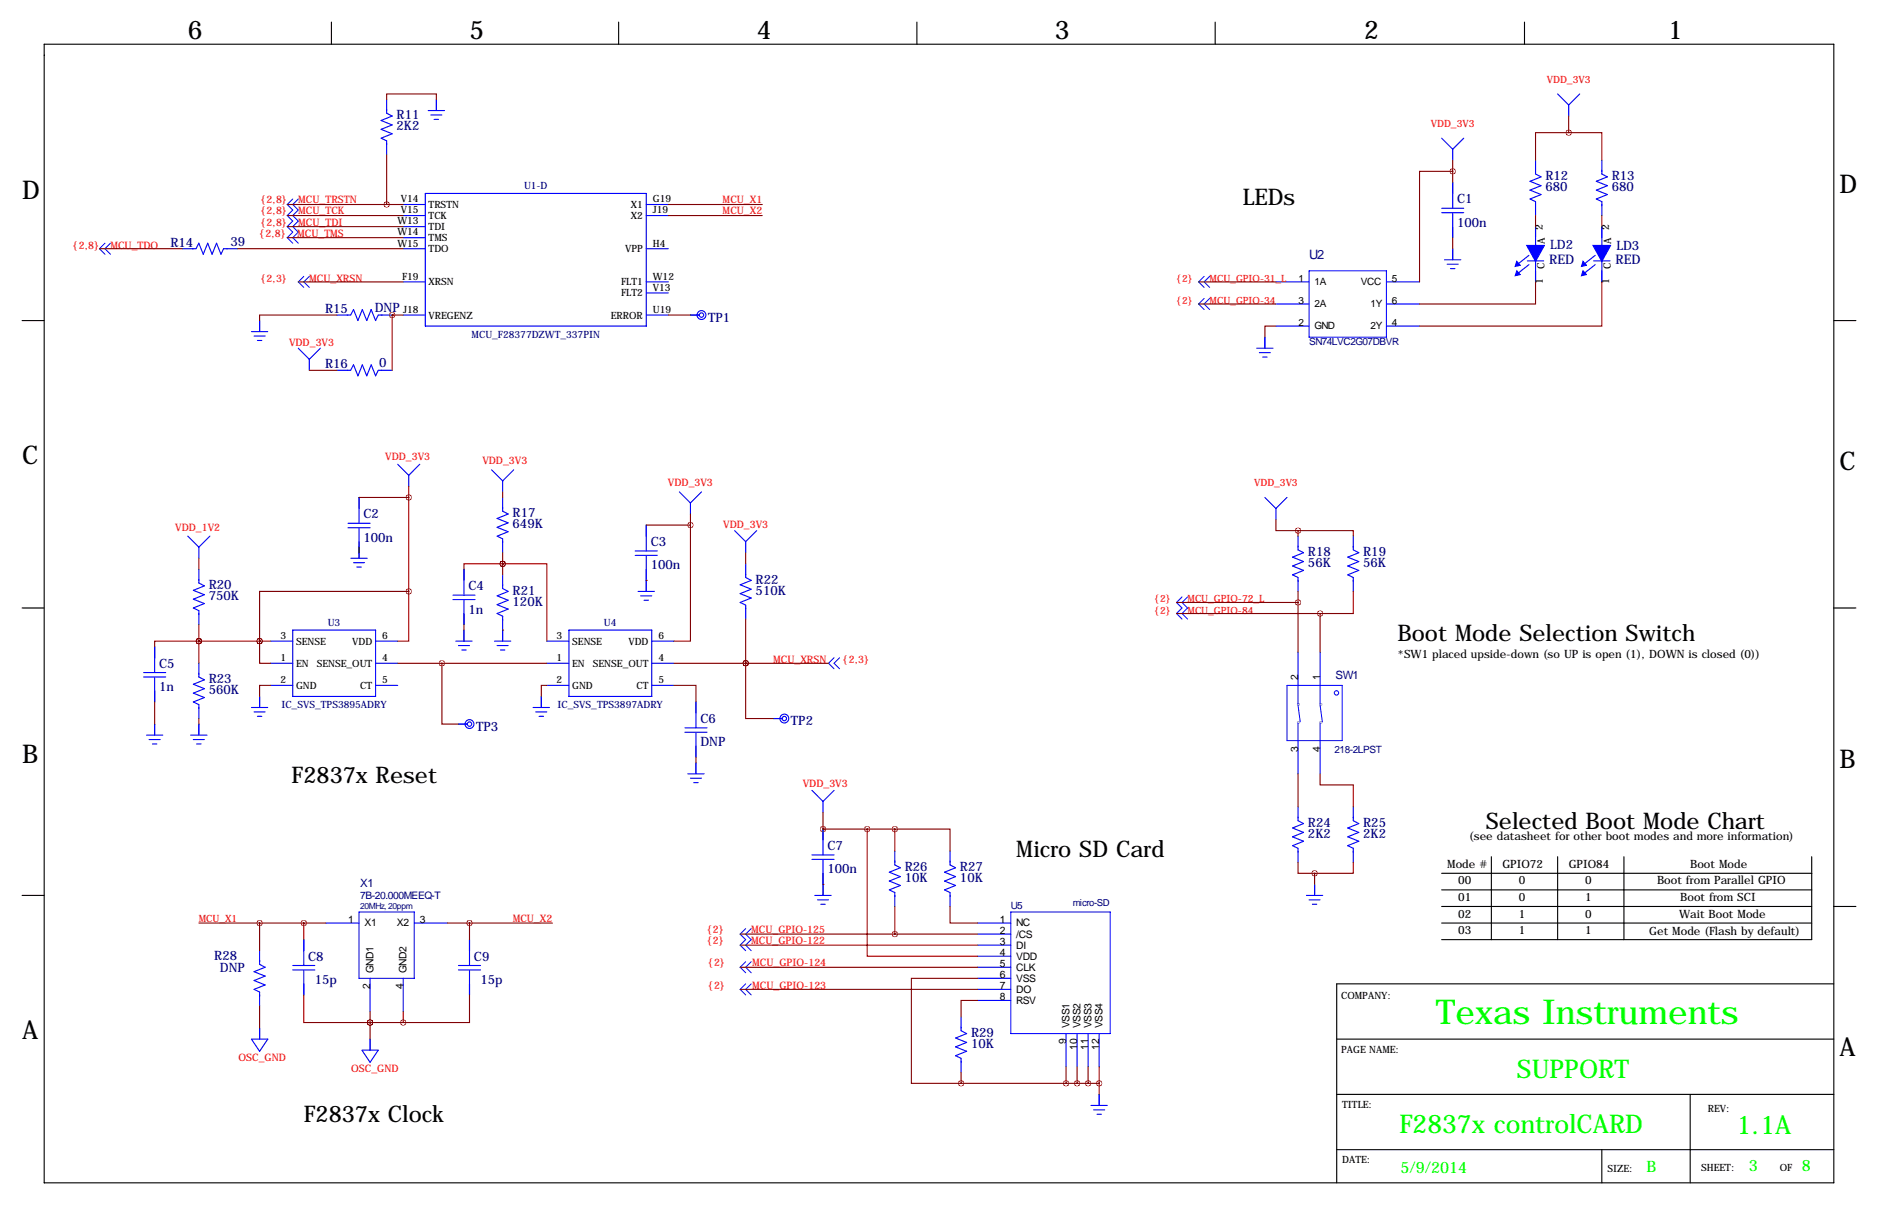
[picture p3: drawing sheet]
<svg xmlns="http://www.w3.org/2000/svg" width="432mm" height="279mm" viewBox="0 0 432 279" stroke-linecap="round" stroke-linejoin="round" font-family="sans-serif">
<g fill="none" stroke="#000" stroke-width=".25">
<path d="M10.2 10.2h411.4v261.6h-411.4zM76.2 5.1v5.1M142.2 5.1v5.1M210.8 5.1v5.1M279.4 5.1v5.1M350.5 5.1v5.1M5.1 73.7h5.1M421.6 73.7h5.1M5.1 139.7h5.1M421.6 139.7h5.1M342.9 196.8v19.1M358.1 196.8v19.1"/>
<path d="M373.4 196.8v19.1M416.6 196.8v19.1h-85.1M5.1 205.7h5.1M331.5 208.3h85.1M331.5 212.1h85.1M331.5 204.5h85.1M331.5 200.7h85.1M421.6 208.3h.1M421.6 208.3h5.1M307.3 238.8h114.3M421.6 226.1h-114.3v45.7M307.3 251.5h114.3"/>
<path d="M388.6 251.5v20.3M307.3 264.2h114.3M368.3 264.2v7.6"/>
</g>
<g fill="none" stroke="#00f" stroke-width=".23">
<path d="M100.3 22.9v2.5M24.1 55.9l-1.2 1.3 1.2 1.2M25.4 55.9l-1.3 1.3 1.3 1.2M67.3 45.7l-1.3 1.3 1.3 1.3-1.3 1.2 1.3 1.3-1.3 1.3 1.3 1.2-1.3 1.3 1.3 1.3M68.6 45.7l-1.3 1.3 1.3 1.3-1.3 1.2 1.3 1.3-1.3 1.3 1.3 1.2-1.3 1.3 1.3 1.3M334 57.2v2.5M59.7 73.7v2.5M69.8 63.5l-1.2 1.3 1.2 1.2M71.1 63.5l-1.3 1.3 1.3 1.2M276.9 63.5l-1.3 1.3 1.3 1.2M276.9 68.6l-1.3 1.2 1.3 1.3M278.1 63.5l-1.2 1.3 1.2 1.2"/>
<path d="M278.1 68.6l-1.2 1.2 1.2 1.3M290.8 77.5v2.5M301 62.2h17.8v15.3h-17.8zM82.5 125.7v2.6M148.6 133.3v2.6M271.8 137.2l-1.3 1.2 1.3 1.3-1.3 1.3 1.3 1.2M273 137.2l-1.2 1.2 1.2 1.3-1.2 1.3 1.2 1.2M106.7 144.8v2.5M115.6 144.8v2.5M191.8 151.1l-1.3 1.3 1.3 1.3M193 151.1l-1.2 1.3 1.2 1.3M295.9 157.5h12.7v12.7h-12.7z"/>
<path d="M298.4 157.5v4.3M303.5 157.5v4.3M35.6 166.4v2.5M45.7 166.4v2.5M59.7 160v2.6M124.5 160v2.6M160 175.3v2.5M298.4 166.1v4.1M298.4 162.1l.6 3.8M303.5 166.1v4.1M303.5 162.1l.5 3.8M82.5 209.5h12.7v15.3h-12.7z"/>
<path d="M171.4 213.4l-1.2 1.2 1.2 1.3-1.2 1.3 1.2 1.2M172.7 213.4l-1.3 1.2 1.3 1.3-1.3 1.3 1.3 1.2M189.2 203.2v2.5M232.4 209.5h22.9v28h-22.9zM302.3 203.2v2.5M59.7 236.2v2.6M85.1 238.8v2.5M171.4 221l-1.2 1.2 1.2 1.3M171.4 226.1l-1.2 1.2 1.2 1.3M172.7 221l-1.3 1.2 1.3 1.3M172.7 226.1l-1.3 1.2 1.3 1.3M252.7 251.5v2.5"/>
<circle cx="307.3" cy="159.2" r=".51"/>
</g>
<g fill="none" stroke="#00f" stroke-width=".25">
<path d="M88.9 22.9v3.1l1.3 .7-2.6 1 2.6 1-2.6 1 2.6 1-2.6 1.1 1.3 .6v3.2M98.5 25.4h3.7M99.1 26.4h2.5M99.8 27.4h1M100.3 22.9v2.3M331.5 31.8l2.5 2.5M334 34.3v2.5M336.5 31.8l-2.5 2.5M353.1 36.8v3.2l1.2 .6-2.5 1.1 2.5 1-2.5 1 2.5 1-2.5 1 1.3 .6v3.2M358.1 21.6l2.6 2.5M360.7 24.1v2.6M363.2 21.6l-2.5 2.5"/>
<path d="M368.3 36.8v3.2l1.3 .6-2.6 1.1 2.6 1-2.6 1 2.6 1-2.6 1 1.3 .6v3.2M41.9 57.2h3.2l.6-1.3 1 2.5 1.1-2.5 1 2.5 1-2.5 1 2.5 .6-1.2h3.2M92.7 47h5.1M92.7 49.5h5.1M92.7 52.1h5.1M92.7 54.6h5.1M92.7 57.2h5.1M97.8 44.4h50.8v30.5h-50.8zM148.6 47h5.1M148.6 49.5h5.1M148.6 57.2h5.1M331.5 47.9h5"/>
<path d="M331.5 48.9h5M332.1 59.7h3.8M334 41.9v6M334 49v5.6M334 57.2v2.3M351.2 59.9h3.7M351.5 58.7l-2.9 2.3M353.1 52.1v12.7M366.4 59.9h3.8M366.8 58.7l-2.9 2.3M368.3 52.1v12.7M57.8 76.2h3.8"/>
<path d="M58.4 77.2h2.6M59.2 78.2h1M59.7 73.7v2.3M77.5 72.4h3.1l.7-1.3 1 2.6 1-2.6 1 2.6 1-2.6 1.1 2.6 .6-1.3h3.2M92.7 64.8h5.1M92.7 72.4h5.1M148.6 64.8h5.1M148.6 72.4h5.1M148.6 67.3h5.1M158.7 72.4h2.1M290.8 77.5v2.4M293.4 74.9h7.6"/>
<path d="M293.4 64.8h7.6M293.4 69.8h7.6M318.8 74.9h7.6M318.8 64.8h7.6M318.8 69.8h7.6M332.7 60.7h2.6M333.5 61.7h1M351.5 60.8l-2.9 2.3M366.8 60.8l-2.9 2.3M68.6 80l2.5 2.5M71.1 82.5v2.6M73.7 80l-2.6 2.5"/>
<path d="M77.5 85.1h3.1l.7-1.3 1 2.6 1-2.6 1 2.6 1-2.6 1.1 2.6 .6-1.3h3.2M289 80h3.7M289.6 81h2.5M290.3 82h1M82.5 114.3v5.9M91.4 106.7l2.6 2.5M94 109.2v2.6M96.5 106.7l-2.5 2.5M113 107.9l2.6 2.6M115.6 114.3v3.1l1.2 .7-2.5 1 2.5 1-2.5 1.1 2.5 1-2.5 1 1.3 .6v3.2M115.6 110.5v2.5M118.1 107.9l-2.5 2.6"/>
<path d="M156.2 113l2.5 2.6M158.7 115.6v2.5M161.3 113l-2.6 2.6M290.8 114.3l2.6 2.5M293.4 116.8v2.6M295.9 114.3l-2.5 2.5M43.2 123.2l2.5 2.5M45.7 130.8v3.2l1.3 .6-2.6 1 2.6 1.1-2.6 1 2.6 1-2.6 1 1.3 .6v3.2M45.7 125.7v2.6M48.3 123.2l-2.6 2.5M80 120.2h5.1M80 121.3h5.1"/>
<path d="M80.7 128.3h3.7M81.3 129.3h2.5M82 130.3h1.1M82.5 121.4v6.7M104.1 136.8h5.1M104.1 137.8h5.1M106.7 130.8v6M106.7 137.9v5.6M115.6 132.1v3.1l1.2 .7-2.5 1 2.5 1-2.5 1 2.5 1.1-2.5 1 1.3 .6v5.6M146 126.6h5.1M146 127.6h5.1M146.7 135.9h3.8"/>
<path d="M147.3 136.9h2.6M148.1 137.9h1M148.6 120.7v5.9M148.6 127.8v7.9M168.9 121.9l2.5 2.6M171.4 129.5v3.2l1.3 .6-2.5 1.1 2.5 1-2.5 1 2.5 1-2.5 1 1.2 .6v3.2M171.4 124.5v2.5M174 121.9l-2.6 2.6M298.4 123.2v3.1l1.3 .7-2.5 1 2.5 1-2.5 1 2.5 1.1-2.5 1 1.2 .6v3.2M311.1 123.2v3.1l1.3 .7-2.5 1 2.5 1-2.5 1 2.5 1.1-2.5 1 1.2 .6v3.2M33 154.5h5.1M33 155.5h5.1"/>
<path d="M35.6 148.6v5.9M35.6 155.7v5.6M45.7 152.4v3.1l1.3 .7-2.6 1 2.6 1-2.6 1.1 2.6 1-2.6 1 1.3 .6v3.2M62.2 147.3h5.1M62.2 152.4h5.1M62.2 157.5h5.1M67.3 144.8h19.1v15.2h-19.1zM86.4 147.3h5M86.4 152.4h5M86.4 157.5h5M104.8 147.3h3.8M105.4 148.3h2.5"/>
<path d="M106.2 149.4h1M106.7 144.8v2.4M113.7 147.3h3.7M114.3 148.3h2.5M115.1 149.4h1M125.7 147.3h5.1M125.7 152.4h5.1M125.7 157.5h5.1M130.8 144.8h19.1v15.2h-19.1zM149.9 147.3h5M149.9 152.4h5M149.9 157.5h5"/>
<path d="M298.4 149.9v7.6M303.5 149.9v7.6M33.7 168.9h3.7M34.3 169.9h2.5M35.1 170.9h1M35.6 166.4v2.4M43.8 168.9h3.8M44.4 169.9h2.6M45.2 170.9h1M45.7 166.4v2.4M57.8 162.6h3.8M58.4 163.6h2.6"/>
<path d="M59.2 164.6h1M59.7 160v2.4M105.4 166.4h2M122.6 162.6h3.7M123.2 163.6h2.5M124 164.6h1M124.5 160v2.4M157.5 167.2h5.1M157.5 168.2h5.1M158.1 177.8h3.8M158.7 178.8h2.6M159.5 179.8h1"/>
<path d="M160 161.3v5.9M160 168.4v5.6M160 175.3v2.3M177.8 165.1h2M298.4 170.2v7.6M303.5 170.2v7.6M186.7 196.4h5.1M186.7 197.5h5.1M186.7 181.6l2.5 2.5M189.2 184.1v2.6M189.2 190.5v5.9M189.2 197.6v8"/>
<path d="M191.8 181.6l-2.6 2.5M205.7 195.6v3.1l1.3 .7-2.5 1 2.5 1-2.5 1 2.5 1.1-2.5 1 1.2 .6v3.2M218.4 195.6v3.1l1.3 .7-2.5 1 2.5 1-2.5 1 2.5 1.1-2.5 1 1.2 .6v3.2M298.4 185.4v3.2l1.3 .6-2.5 1 2.5 1.1-2.5 1 2.5 1-2.5 1 1.2 .6v3.2M311.1 185.4v3.2l1.3 .6-2.5 1 2.5 1.1-2.5 1 2.5 1-2.5 1 1.2 .6v3.2M59.7 218.4v3.2l1.3 .6-2.6 1.1 2.6 1-2.6 1 2.6 1-2.6 1 1.3 .6v3.2M69.8 215.9v5.9M74.9 212.1h7.6M95.2 212.1h7.7M107.9 215.9v5.9M187.4 205.7h3.7M188 206.8h2.5"/>
<path d="M188.7 207.8h1M224.8 212.1h7.6M224.8 214.6h7.6M224.8 217.2h7.6M224.8 219.7h7.6M300.4 205.7h3.7M301 206.8h2.5M301.8 207.8h1M302.3 203.2v2.4M57.8 238.8l1.9 2.8 1.9-2.8h-3.7M59.7 236.2v2.4M67.3 221.8h5.1"/>
<path d="M67.3 222.9h5.1M69.8 223v5.6M85.1 224.8v7.6M85.1 238.8v2.3M92.7 224.8v7.6M105.4 221.8h5.1M105.4 222.9h5.1M107.9 223v5.6M221 233.7v3.1l1.2 .7-2.5 1 2.5 1-2.5 1 2.5 1.1-2.5 1 1.3 .6v3.2M224.8 222.2h7.6M224.8 224.8h7.6M224.8 227.3h7.6"/>
<path d="M224.8 229.9h7.6M245.1 237.5v7.6M247.6 237.5v7.6M250.2 237.5v7.6M252.7 237.5v7.6M83.2 241.3l1.9 2.8 1.9-2.8h-3.7M250.9 254h3.7M251.5 255h2.5M252.2 256h1M252.7 251.5v2.3"/>
<circle cx="161.3" cy="72.4" r=".51"/>
<circle cx="161.3" cy="72.4" r="1.02"/>
<circle cx="107.9" cy="166.4" r=".51"/>
<circle cx="107.9" cy="166.4" r="1.02"/>
<circle cx="180.3" cy="165.1" r=".51"/>
<circle cx="180.3" cy="165.1" r="1.02"/>
</g>
<g fill="#00f" stroke="#00f" stroke-width=".25">
<path d="M348.7 60l.8 1-1.1 .2z"/>
<path d="M348.7 62.2l.8 .9-1.1 .2z"/>
<path d="M351 56.4h4.1l-2 3.6z"/>
<path d="M364 60l.7 1-1.1 .2z"/>
<path d="M364 62.2l.7 .9-1.1 .2z"/>
<path d="M366.3 56.4h4l-2 3.6z"/>
</g>
<g fill="none" stroke="#800000" stroke-width=".25">
<path d="M88.9 22.9v-1.3h11.4v1.3M88.9 35.6v11.4M334 39.4h-7.6v25.4M334 36.8v5.1M360.7 30.5h-7.6v6.3M360.7 30.5h7.6v6.3M360.7 26.7v3.8M22.9 57.2h19M54.6 57.2h38.1M66 47h26.7M66 49.5h26.7M66 52.1h26.7"/>
<path d="M66 54.6h26.7M153.7 47h21.6M153.7 49.5h21.6M334 54.6v2.6M353.1 49.5v2.6M368.3 49.5v2.6M68.6 64.8h24.1M77.5 72.4h-17.8v1.3M90.2 72.4h.1M90.2 72.4h2.5M90.2 72.4v12.7M153.7 72.4h5"/>
<path d="M275.6 64.8h17.8M275.6 69.8h17.8M293.4 74.9h-2.6v2.6M353.1 64.8v5h-26.7M368.3 64.8v10.1h-41.9M71.1 85.1h6.4M82.5 114.3h11.5M94 111.8v24.1M115.6 113v1.3M158.7 118.1v2.6M293.4 119.4v2.5h5M45.7 128.3v2.5"/>
<path d="M82.5 125.7v1.3M94 135.9v11.4h-2.6M94 135.9h-34.3v11.4M115.6 129.5h-8.9v1.3M115.6 129.5h.1M115.6 129.5h10.1v17.8M115.6 127v5.1M148.6 133.3h.1M148.6 120.7h10.1M158.7 120.7v26.6h-3.8M171.4 127v2.5M270.5 138.4h27.9"/>
<path d="M298.4 121.9h12.7v1.3M298.4 121.9v1.3M298.4 135.9v14M311.1 135.9v5.1h-7.6M45.7 147.3h.1M45.7 147.3h-10.1v1.3M45.7 143.5v8.9M45.7 147.3h16.5M59.7 147.3v5.1h2.5M59.7 147.3h.1M62.2 157.5h-2.5v2.5M91.4 152.4h34.3"/>
<path d="M101.6 152.4v14h3.8M106.7 143.5v1.3M115.6 144.8h.1M125.7 157.5h-1.2v2.5M154.9 157.5h5.1v3.8M154.9 152.4h35.6M171.4 152.4h.1M171.4 152.4v12.7h6.4M171.4 142.2v10.2M270.5 141h33M303.5 141v8.9M35.6 161.3v5.1"/>
<path d="M45.7 165.1v1.3M160 174v1.3M298.4 177.8v7.6M303.5 177.8v2.5h7.6v5.1M189.2 190.5h.1M189.2 186.7v3.8M189.2 190.5h16.5M199.4 190.5v29.2h25.4M205.7 190.5h12.7v5.1M205.7 190.5v5.1M298.4 198.1v2.6h3.9M311.1 198.1v2.6h-8.8"/>
<path d="M45.7 212.1h29.2M59.7 212.1v6.3M69.8 212.1v3.8M102.9 212.1h24.1M107.9 212.1v3.8M170.2 214.6h54.6M170.2 217.2h54.6M189.2 203.2h.1M205.7 208.3v6.3M218.4 208.3v3.8h6.4M302.3 200.7v2.5M59.7 231.1v5.1"/>
<path d="M69.8 228.6v6.3h15.3M85.1 234.9h.1M85.1 234.9h7.6M85.1 232.4v6.4M92.7 232.4v2.5M107.9 228.6v6.3h-15.2M170.2 222.2h54.6M170.2 227.3h54.6M224.8 229.9h-3.8v3.8M224.8 224.8h-15.3v24.1h11.5M221 248.9h31.7M221 246.4v2.5"/>
<path d="M245.1 245.1v3.8M247.6 245.1v3.8M250.2 245.1v3.8M252.7 245.1v6.4"/>
</g>
<path d="M360.6 30.5a.05 .05 0 0 0 .1 0 .05 .05 0 0 0-.1 0zM334 39.4a.05 .05 0 0 0 .1 0 .05 .05 0 0 0-.1 0zM302.2 200.7a.05 .05 0 0 0 .1 0 .05 .05 0 0 0-.1 0zM298.4 121.9a.05 .05 0 0 0 .1 0 .05 .05 0 0 0-.1 0zM59.6 212.1a.05 .05 0 0 0 .1 0 .05 .05 0 0 0-.1 0zM69.8 212.1a.05 .05 0 0 0 .1 0 .05 .05 0 0 0-.1 0zM107.9 212.1a.05 .05 0 0 0 .1 0 .05 .05 0 0 0-.1 0zM85 235a.05 .05 0 0 0 .1 0 .05 .05 0 0 0-.1 0zM252.7 248.9a.05 .05 0 0 0 .1 0 .05 .05 0 0 0-.1 0zM220.9 248.9a.05 .05 0 0 0 .1 0 .05 .05 0 0 0-.1 0zM245.1 248.9a.05 .05 0 0 0 .1 0 .05 .05 0 0 0-.1 0zM247.6 248.9a.05 .05 0 0 0 .1 0 .05 .05 0 0 0-.1 0zM250.1 248.9a.05 .05 0 0 0 .1 0 .05 .05 0 0 0-.1 0zM205.7 214.6a.05 .05 0 0 0 .1 0 .05 .05 0 0 0-.1 0zM205.7 190.5a.05 .05 0 0 0 .1 0 .05 .05 0 0 0-.1 0zM189.2 190.5a.05 .05 0 0 0 .1 0 .05 .05 0 0 0-.1 0zM199.3 190.5a.05 .05 0 0 0 .1 0 .05 .05 0 0 0-.1 0zM90.1 72.4a.05 .05 0 0 0 .1 0 .05 .05 0 0 0-.1 0zM171.4 152.4a.05 .05 0 0 0 .1 0 .05 .05 0 0 0-.1 0zM45.7 147.3a.05 .05 0 0 0 .1 0 .05 .05 0 0 0-.1 0zM45.7 147.3a.05 .05 0 0 0 .1 0 .05 .05 0 0 0-.1 0zM115.5 129.5a.05 .05 0 0 0 .1 0 .05 .05 0 0 0-.1 0zM115.5 129.5a.05 .05 0 0 0 .1 0 .05 .05 0 0 0-.1 0zM158.7 120.7a.05 .05 0 0 0 .1 0 .05 .05 0 0 0-.1 0zM298.4 138.4a.05 .05 0 0 0 .1 0 .05 .05 0 0 0-.1 0zM303.5 141a.05 .05 0 0 0 .1 0 .05 .05 0 0 0-.1 0zM171.4 152.4a.05 .05 0 0 0 .1 0 .05 .05 0 0 0-.1 0zM93.9 114.3a.05 .05 0 0 0 .1 0 .05 .05 0 0 0-.1 0zM93.9 135.9a.05 .05 0 0 0 .1 0 .05 .05 0 0 0-.1 0zM59.6 147.3a.05 .05 0 0 0 .1 0 .05 .05 0 0 0-.1 0zM59.6 147.3a.05 .05 0 0 0 .1 0 .05 .05 0 0 0-.1 0zM85 235a.05 .05 0 0 0 .1 0 .05 .05 0 0 0-.1 0zM92.7 235a.05 .05 0 0 0 .1 0 .05 .05 0 0 0-.1 0z" fill="#800000" stroke="#800000" stroke-width="1.3"/>
<text font-size="7.9" fill="#0f0" x="330.2" y="235.2">Texas Instruments</text>
<g font-size="5.9">
<text x="43.2" y="8.9">6</text>
<text x="107.9" y="8.9">5</text>
<text x="174" y="8.9">4</text>
<text x="242.6" y="8.9">3</text>
<text x="313.7" y="8.9">2</text>
<text x="383.5" y="8.9">1</text>
<text x="5.1" y="45.7">D</text>
<text x="422.9" y="44.4">D</text>
<text x="5.1" y="106.7">C</text>
<text x="422.9" y="107.9">C</text>
<text x="5.1" y="175.3">B</text>
<text x="422.9" y="176.5">B</text>
<text x="5.1" y="238.8">A</text>
<text x="422.9" y="242.6">A</text>
</g>
<g font-size="5.9" fill="#0f0">
<text x="348.8" y="247.7">SUPPORT</text>
<text x="321.7" y="260.4">F2837x controlCARD</text>
<text x="399.4" y="260.6">1.1A</text>
</g>
<g font-size="5.3">
<text x="285.7" y="47">LEDs</text>
<text x="321.3" y="147.3">Boot Mode Selection Switch</text>
<text x="67.1" y="179.8">F2837x Reset</text>
<text x="341.6" y="190.5">Selected Boot Mode Chart</text>
<text x="233.7" y="196.8">Micro SD Card</text>
<text x="69.8" y="257.8">F2837x Clock</text>
</g>
<g font-size="3.6" fill="#0f0">
<text x="322" y="269.5">5/9/2014</text>
<text x="378.6" y="269.2">B</text>
<text x="402.1" y="269">3</text>
<text x="414.3" y="269">8</text>
</g>
<g font-size="3" fill="#000080">
<text x="91.2" y="27.4">R11</text>
<text x="91.2" y="30">2K2</text>
<text x="355.3" y="41.4">R12</text>
<text x="370.6" y="41.4">R13</text>
<text x="335" y="46.7">C1</text>
<text x="355.3" y="43.9">680</text>
<text x="370.6" y="43.9">680</text>
<text x="335" y="52.1">100n</text>
<text x="39.2" y="56.7">R14</text>
<text x="53" y="56.4">39</text>
<text x="301" y="59.4">U2</text>
<text x="356.4" y="57.2">LD2</text>
<text x="371.7" y="57.4">LD3</text>
<text x="356.2" y="60.5">RED</text>
<text x="371.5" y="60.5">RED</text>
<text x="74.7" y="71.9">R15</text>
<text x="86.2" y="71.7">DNP</text>
<text x="162.8" y="73.9">TP1</text>
<text x="74.7" y="84.6">R16</text>
<text x="87.2" y="84.4">0</text>
<text x="83.6" y="119.1">C2</text>
<text x="117.9" y="118.9">R17</text>
<text x="83.6" y="124.5">100n</text>
<text x="117.9" y="121.4">649K</text>
<text x="149.6" y="125.5">C3</text>
<text x="149.6" y="130.8">100n</text>
<text x="300.7" y="127.8">R18</text>
<text x="300.7" y="130.3">56K</text>
<text x="313.4" y="127.8">R19</text>
<text x="313.4" y="130.3">56K</text>
<text x="48" y="135.4">R20</text>
<text x="48" y="137.9">750K</text>
<text x="107.7" y="135.6">C4</text>
<text x="117.9" y="136.7">R21</text>
<text x="173.7" y="134.1">R22</text>
<text x="173.7" y="136.7">510K</text>
<text x="107.7" y="141">1n</text>
<text x="117.9" y="139.2">120K</text>
<text x="36.6" y="153.4">C5</text>
<text x="36.6" y="158.8">1n</text>
<text x="48" y="157">R23</text>
<text x="48" y="159.5">560K</text>
<text x="109.5" y="167.9">TP3</text>
<text x="161" y="166.1">C6</text>
<text x="181.9" y="166.6">TP2</text>
<text x="161" y="171.4">DNP</text>
<text x="300.7" y="190">R24</text>
<text x="313.4" y="190">R25</text>
<text x="190.2" y="195.3">C7</text>
<text x="300.7" y="192.5">2K2</text>
<text x="313.4" y="192.5">2K2</text>
<text x="190.2" y="200.7">100n</text>
<text x="208" y="200.2">R26</text>
<text x="208" y="202.7">10K</text>
<text x="220.7" y="200.2">R27</text>
<text x="220.7" y="202.7">10K</text>
<text x="49.3" y="220.5">R28</text>
<text x="70.9" y="220.7">C8</text>
<text x="109" y="220.7">C9</text>
<text x="50.5" y="223.3">DNP</text>
<text x="72.4" y="226.1">15p</text>
<text x="110.5" y="226.1">15p</text>
<text x="223.3" y="238.3">R29</text>
<text x="223.3" y="240.8">10K</text>
</g>
<g font-size="2.6" fill="#000080">
<text x="307.1" y="155.9">SW1</text>
<text x="82.8" y="203.7">X1</text>
</g>
<g font-size="2.6">
<text x="321.3" y="151.1">*SW1 placed upside-down (so UP is open (1), DOWN is closed (0))</text>
<text x="337.8" y="193">(see datasheet for other boot modes and more information)</text>
<text x="332.7" y="199.4">Mode #</text>
<text x="335.3" y="203.2">00</text>
<text x="345.4" y="199.4">GPIO72</text>
<text x="349.2" y="203.2">0</text>
<text x="360.7" y="199.4">GPIO84</text>
<text x="364.5" y="203.2">0</text>
<text x="381" y="203.2">Boot from Parallel GPIO</text>
<text x="388.6" y="199.4">Boot Mode</text>
<text x="335.3" y="207">01</text>
<text x="349.2" y="207">0</text>
<text x="364.5" y="207">1</text>
<text x="386.3" y="207">Boot from SCI</text>
<text x="335.3" y="214.6">03</text>
<text x="335.3" y="210.8">02</text>
<text x="349.2" y="214.6">1</text>
<text x="349.2" y="210.8">1</text>
<text x="364.5" y="214.6">1</text>
<text x="364.5" y="210.8">0</text>
<text x="379.2" y="214.9">Get Mode (Flash by default)</text>
<text x="386.1" y="210.8">Wait Boot Mode</text>
</g>
<g font-size="2.4" fill="#f00">
<text x="59.9" y="46.7">{2,8}</text>
<text x="68.6" y="46.7">MCU_TRSTN</text>
<text x="166.2" y="46.7">MCU_X1</text>
<text x="59.9" y="49.3">{2,8}</text>
<text x="59.9" y="51.8">{2,8}</text>
<text x="68.6" y="49.3">MCU_TCK</text>
<text x="68.6" y="51.8">MCU_TDI</text>
<text x="166.2" y="49.3">MCU_X2</text>
<text x="16.8" y="57.2">{2,8}</text>
<text x="25.4" y="57.2">MCU_TDO</text>
<text x="59.7" y="54.4">{2,8}</text>
<text x="68.3" y="54.4">MCU_TMS</text>
<text x="59.9" y="64.8">{2,3}</text>
<text x="71.1" y="64.8">MCU_XRSN</text>
<text x="66.5" y="79.5">VDD_3V3</text>
<text x="88.6" y="105.7">VDD_3V3</text>
<text x="110.9" y="106.7">VDD_3V3</text>
<text x="153.6" y="111.8">VDD_3V3</text>
<text x="40.3" y="121.9">VDD_1V2</text>
<text x="166.3" y="121.4">VDD_3V3</text>
<text x="177.8" y="152.4">MCU_XRSN</text>
<text x="193.8" y="152.4">{2,3}</text>
<text x="184.6" y="180.8">VDD_3V3</text>
<text x="117.9" y="211.8">MCU_X2</text>
<text x="162.6" y="214.4">{2}</text>
<text x="172.7" y="214.4">MCU_GPIO-125</text>
<text x="162.6" y="216.9">{2}</text>
<text x="162.8" y="222">{2}</text>
<text x="172.7" y="216.9">MCU_GPIO-122</text>
<text x="173" y="222">MCU_GPIO-124</text>
<text x="162.8" y="227.3">{2}</text>
<text x="173" y="227.3">MCU_GPIO-123</text>
<text x="54.9" y="243.8">OSC_GND</text>
<text x="80.8" y="246.4">OSC_GND</text>
</g>
<g font-size="2.4">
<text x="355.2" y="56" transform="rotate(-90 355.2 56)">A 2</text>
<text x="370.5" y="56" transform="rotate(-90 370.5 56)">A 2</text>
<text x="354.7" y="65.2" transform="rotate(-90 354.7 65.2)">1</text>
<text x="355.1" y="61.9" transform="rotate(-90 355.1 61.9)">C</text>
<text x="370" y="65.2" transform="rotate(-90 370 65.2)">1</text>
<text x="370.4" y="61.9" transform="rotate(-90 370.4 61.9)">C</text>
<text x="298.4" y="156.2" transform="rotate(-90 298.4 156.2)">2</text>
<text x="303.5" y="156.2" transform="rotate(-90 303.5 156.2)">1</text>
<text x="298.4" y="172.7" transform="rotate(-90 298.4 172.7)">3</text>
<text x="303.5" y="172.7" transform="rotate(-90 303.5 172.7)">4</text>
<text x="80.1" y="212.1">1</text>
<text x="83.8" y="212.9">X1</text>
<text x="91.3" y="212.9">X2</text>
<text x="96.5" y="212.1">3</text>
<text x="229.9" y="212.1">1</text>
<text x="229.9" y="214.6">2</text>
<text x="233.7" y="212.9">NC</text>
<text x="233.7" y="215.4">/CS</text>
<text x="229.9" y="217.2">3</text>
<text x="229.9" y="219.7">4</text>
<text x="233.7" y="218">DI</text>
<text x="233.7" y="220.5">VDD</text>
<text x="85.1" y="227.3" transform="rotate(-90 85.1 227.3)">2</text>
<text x="85.9" y="223.5" transform="rotate(-90 85.9 223.5)">GND1</text>
<text x="92.7" y="227.3" transform="rotate(-90 92.7 227.3)">4</text>
<text x="93.5" y="223.5" transform="rotate(-90 93.5 223.5)">GND2</text>
<text x="229.9" y="222.2">5</text>
<text x="229.9" y="224.8">6</text>
<text x="229.9" y="227.3">7</text>
<text x="233.7" y="223">CLK</text>
<text x="233.7" y="225.6">VSS</text>
<text x="229.9" y="229.9">8</text>
<text x="233.7" y="228.1">DO</text>
<text x="233.7" y="230.7">RSV</text>
<text x="245.1" y="240" transform="rotate(-90 245.1 240)">9</text>
<text x="245.9" y="236.2" transform="rotate(-90 245.9 236.2)">VSS1</text>
<text x="248.4" y="236.2" transform="rotate(-90 248.4 236.2)">VSS2</text>
<text x="251" y="236.2" transform="rotate(-90 251 236.2)">VSS3</text>
<text x="253.5" y="236.2" transform="rotate(-90 253.5 236.2)">VSS4</text>
<text x="247.6" y="241.2" transform="rotate(-90 247.6 241.2)">10</text>
<text x="250.2" y="241.2" transform="rotate(-90 250.2 241.2)">11</text>
<text x="252.7" y="241.2" transform="rotate(-90 252.7 241.2)">12</text>
</g>
<text font-size="2.4" fill="#000080" x="82.8" y="206.6">7B-20.000MEEQ-T</text>
<g font-size="2.3" fill="#f00">
<text x="355.7" y="19.1">VDD_3V3</text>
<text x="329" y="29.2">VDD_3V3</text>
<text x="270.5" y="64.8">{2}</text>
<text x="278.1" y="64.8">MCU_GPIO-31_L</text>
<text x="270.5" y="69.8">{2}</text>
<text x="278.1" y="69.8">MCU_GPIO-34</text>
<text x="288.4" y="111.8">VDD_3V3</text>
<text x="265.4" y="138.4">{2}</text>
<text x="265.4" y="141">{2}</text>
<text x="273" y="138.4">MCU_GPIO-72_L</text>
<text x="273" y="141">MCU_GPIO-84</text>
<text x="45.7" y="211.8">MCU_X1</text>
</g>
<g font-size="2.3">
<text x="92.2" y="46.5">V14</text>
<text x="98.6" y="47.8">TRSTN</text>
<text x="145.1" y="47.8">X1</text>
<text x="150.1" y="46.5">G19</text>
<text x="91.4" y="51.6">W13</text>
<text x="92.2" y="49">V15</text>
<text x="98.6" y="50.3">TCK</text>
<text x="98.6" y="52.9">TDI</text>
<text x="145.1" y="50.3">X2</text>
<text x="150.1" y="49">J19</text>
<text x="91.4" y="54.1">W14</text>
<text x="91.4" y="56.6">W15</text>
<text x="98.6" y="55.4">TMS</text>
<text x="98.6" y="58">TDO</text>
<text x="143.7" y="58">VPP</text>
<text x="150.1" y="56.6">H4</text>
<text x="92.4" y="64.3">F19</text>
<text x="98.6" y="65.6">XRSN</text>
<text x="142.8" y="65.6">FLT1</text>
<text x="150.1" y="64.3">W12</text>
<text x="298.5" y="64.8">1</text>
<text x="302.3" y="65.5">1A</text>
<text x="312.9" y="65.5">VCC</text>
<text x="320" y="64.8">5</text>
<text x="92.7" y="71.9">J18</text>
<text x="142.8" y="68.1">FLT2</text>
<text x="150.1" y="66.8">V13</text>
<text x="150.1" y="71.9">U19</text>
<text x="298.5" y="69.8">3</text>
<text x="302.3" y="70.6">2A</text>
<text x="315.1" y="70.6">1Y</text>
<text x="320" y="69.8">6</text>
<text x="98.6" y="73.2">VREGENZ</text>
<text x="140.5" y="73.2">ERROR</text>
<text x="298.5" y="74.9">2</text>
<text x="302.3" y="75.7">GND</text>
<text x="315.1" y="75.7">2Y</text>
<text x="320" y="74.9">4</text>
<text x="64.5" y="146.8">3</text>
<text x="68.1" y="148.1">SENSE</text>
<text x="81" y="148.1">VDD</text>
<text x="87.9" y="146.8">6</text>
<text x="128" y="146.8">3</text>
<text x="131.6" y="148.1">SENSE</text>
<text x="144.5" y="148.1">VDD</text>
<text x="151.4" y="146.8">6</text>
<text x="64.5" y="151.9">1</text>
<text x="68.1" y="153.2">EN</text>
<text x="72.8" y="153.2">SENSE_OUT</text>
<text x="87.9" y="151.9">4</text>
<text x="128" y="151.9">1</text>
<text x="131.6" y="153.2">EN</text>
<text x="136.3" y="153.2">SENSE_OUT</text>
<text x="151.4" y="151.9">4</text>
<text x="64.5" y="157">2</text>
<text x="68.1" y="158.3">GND</text>
<text x="82.8" y="158.3">CT</text>
<text x="87.9" y="157">5</text>
<text x="128" y="157">2</text>
<text x="131.6" y="158.3">GND</text>
<text x="146.3" y="158.3">CT</text>
<text x="151.4" y="157">5</text>
<text x="308.4" y="229.6">COMPANY:</text>
<text x="308.4" y="242.1">PAGE NAME:</text>
<text x="308.6" y="254.5">TITLE:</text>
<text x="392.7" y="255.5">REV:</text>
<text x="308.6" y="267.2">DATE:</text>
<text x="369.6" y="269.2">SIZE:</text>
<text x="391.2" y="269">SHEET:</text>
<text x="409.2" y="269">OF</text>
</g>
<g font-size="2.3" fill="#000080">
<text x="120.5" y="43.4">U1-D</text>
<text x="108.4" y="77.6">MCU_F28377DZWT_337PIN</text>
<text x="301" y="79.2">SN74LVC2G07DBVR</text>
<text x="75.4" y="143.8">U3</text>
<text x="138.9" y="143.8">U4</text>
<text x="64.7" y="162.6">IC_SVS_TPS3895ADRY</text>
<text x="128.2" y="162.6">IC_SVS_TPS3897ADRY</text>
<text x="306.8" y="173">218-2LPST</text>
<text x="232.4" y="208.8">U5</text>
</g>
<text font-size="2.2" fill="#000080" x="246.6" y="208.3">micro-SD</text>
<text font-size="2" fill="#000080" x="82.8" y="208.8">20MHz, 20ppm</text>
<g font-size="1.3" fill="#000080">
<text x="298.9" y="166.3" transform="rotate(-90 298.9 166.3)">o</text>
<text x="298.9" y="162.3" transform="rotate(-90 298.9 162.3)">o</text>
<text x="304" y="166.3" transform="rotate(-90 304 166.3)">o</text>
<text x="304" y="162.3" transform="rotate(-90 304 162.3)">o</text>
</g>
</svg>
